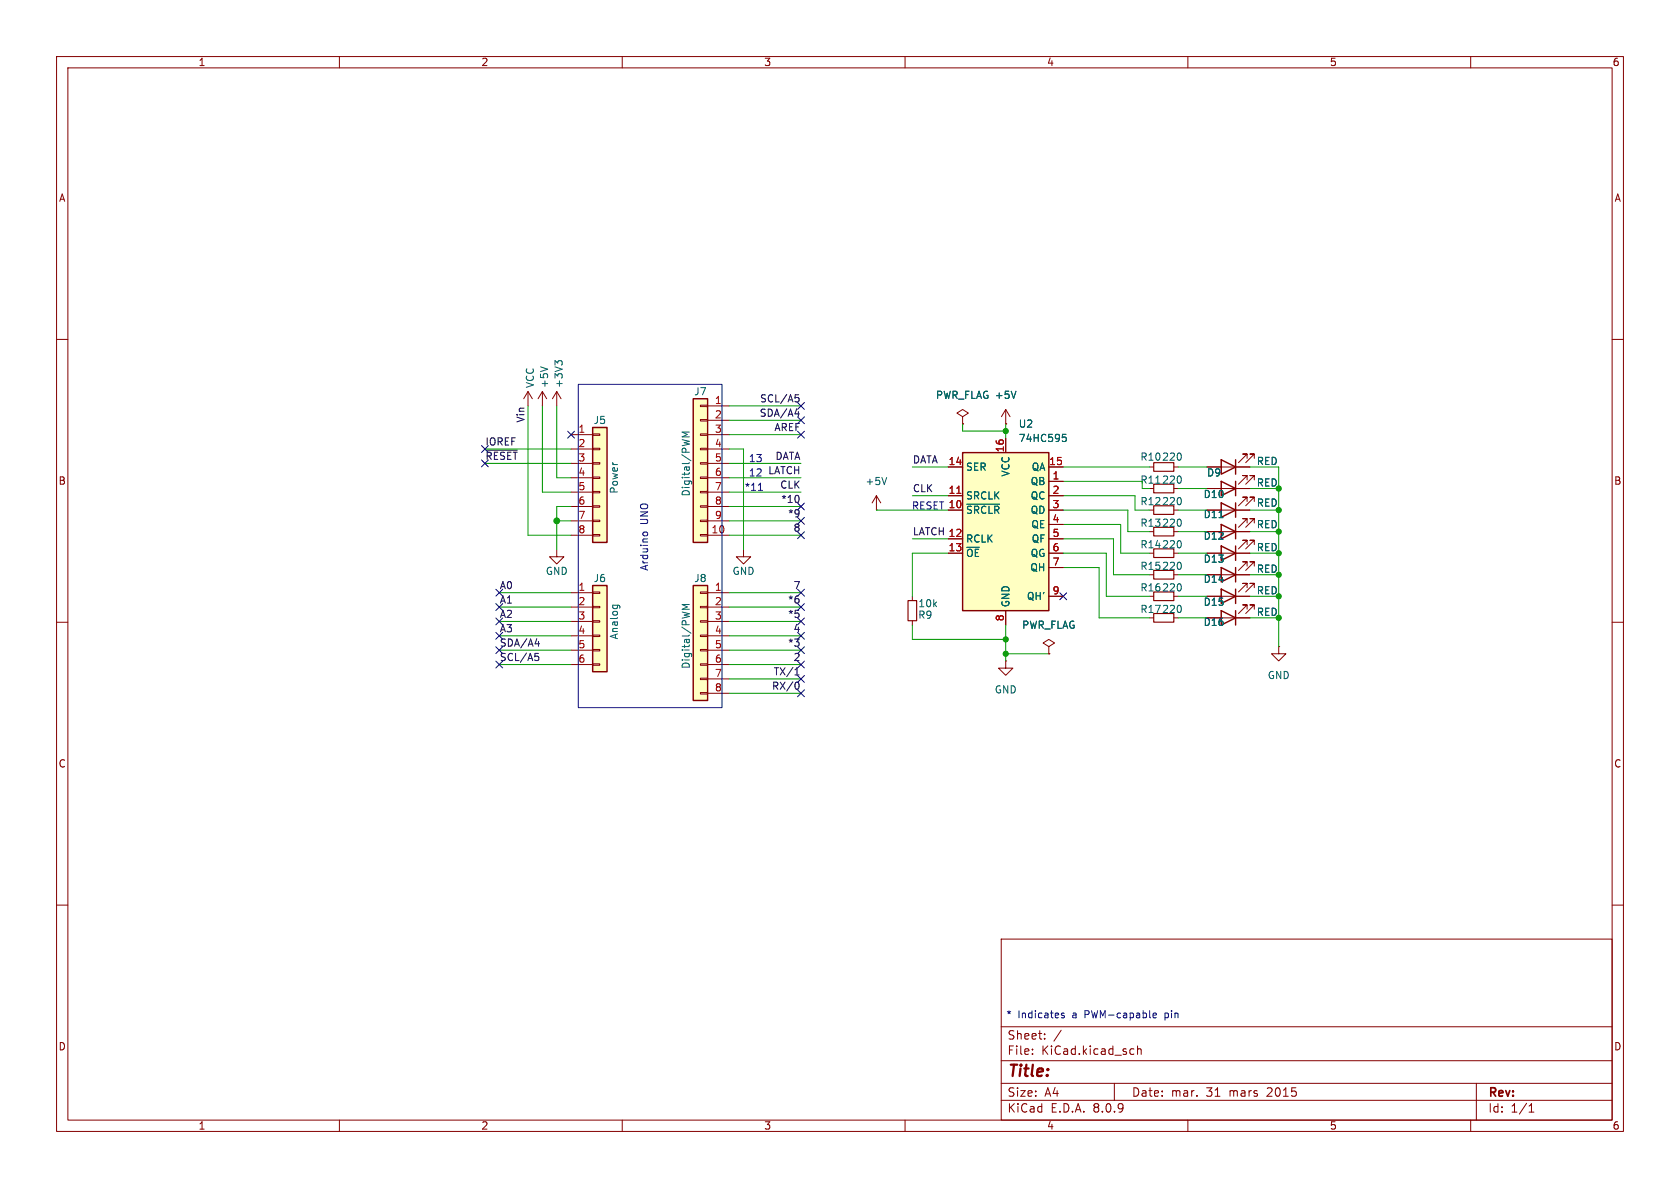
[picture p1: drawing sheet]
<svg xmlns="http://www.w3.org/2000/svg" width="297mm" height="210mm" viewBox="0 0 297 210" stroke-linecap="round" stroke-linejoin="round" font-family="sans-serif">
<g fill="none" stroke="#840000" stroke-width=".18">
<path d="M10 10h277v190h-277zM12 12h273v186h-273zM60 10v2M110 10v2M160 10v2M210 10v2M260 10v2M10 60h2M285 60h2M203.2 90.2h.8M203.2 94h.8M203.2 82.6h.8"/>
<path d="M203.2 97.8h.8M207.5 90.2h.8M207.5 94h.8M207.5 82.6h.8M207.5 97.8h.8M215.9 90.2h5.1M220.5 88.6v-.7h-.8h.8l-1.6 1.5M221.7 88.6v-.7h-.7h.7l-1.5 1.5M10 110h2M161.3 105.4v.8M161.3 109.7v.8M285 110h2"/>
<path d="M10 160h2M177 166h108v32h-108zM285 160h2M60 198v2M110 198v2M160 198v2M177 194.5h108M177 191.5h108M177 187.5h108M177 181.5h108M182.5 186.3v.1M182.5 185.5v.1"/>
<path d="M184.7 183.6v.1M184.7 182.8v.1M187.6 182.1l-1.3 2M197 191.5v3M200 185.4l.5 .1M200.5 186.3l-.5 .1M201.1 185.5l.2-.1 .4 .1v.9M201.1 184.9v1.5M210 198v2M260 198v2M261 191.5v6.5M270.3 196.6h.9"/>
<path d="M270.3 195.5l.4-.4v1.5"/>
</g>
<path d="M215.9 88.9l2.5 1.3-2.5 1.2zM218.4 88.9v2.5" fill="none" stroke="#840000" stroke-width=".25"/>
<path d="M215.5 91.5h.7" fill="none" stroke="#006464" stroke-width=".18"/>
<path d="M204 93.2h3.5v1.5h-3.5zM204 81.8h3.5v1.5h-3.5zM204 97h3.5v1.6h-3.5zM204 89.4h3.5v1.5h-3.5zM160.5 106.2h1.6v3.5h-1.6z" fill="none" stroke="#840000" stroke-width=".2"/>
<path d="M170.2 80h15.2v28h-15.2z" fill="#ffffc2"/>
<path d="M170.2 80h15.2v28h-15.2zM215.9 92.7l2.5 1.3-2.5 1.3zM215.9 96.5l2.5 1.3-2.5 1.3zM218.4 92.7v2.6M218.4 96.5v2.6" fill="none" stroke="#840000" stroke-width=".25"/>
<g fill="none" stroke="#840000" stroke-width=".18">
<path d="M93.3 69.2l-.7 1.3M93.3 69.2v2.6M93.3 69.2l.8 1.3M95.9 69.2l-.8 1.3M95.9 69.2v2.6M95.9 69.2l.7 1.3M98.4 69.2l-.7 1.3M98.4 69.2v2.6M98.4 69.2l.8 1.3M177.8 77.5v2.5M154.9 90.2h.1M154.9 87.6l-.7 1.3"/>
<path d="M154.9 87.6v2.6M154.9 87.6l.8 1.3M167.6 90.2h2.6M167.6 87.6h2.6M167.6 95.3h2.6M167.6 97.8h2.6M167.6 82.6h2.6M185.4 85.1h2.6M185.4 90.2h2.6M185.4 87.6h2.6M185.4 95.3h2.6M185.4 97.8h2.6"/>
<path d="M185.4 82.6h2.6M185.4 92.7h2.6M203.2 86.4h.8M207.5 86.4h.8M215.9 97.8h5.1M215.9 94h5.1M220.5 92.5v-.8h-.8h.8l-1.6 1.5M220.5 96.3v-.8h-.8h.8l-1.6 1.5M221.7 92.5v-.8h-.7h.7l-1.5 1.5M221.7 96.3v-.8h-.7h.7l-1.5 1.5M177.8 108v2.5M185.4 100.3h2.6"/>
<path d="M185.4 105.4h2.6M203.2 101.6h.8M207.5 101.6h.8M226.1 114.3v1.3h1.2l-1.2 1.2-1.3-1.2h1.3M226.1 114.3h.1"/>
</g>
<path d="M95.6 64.8l1.2 .5M98.6 64.2l-.5-.4v.7M98.6 64l.2-.2h.3l.3 .2M187.8 76.8h.7M188 77.3h.3l.2 .2v.4l-.5 .1M156.8 84.4l-.5 1.3M170.9 89.1h5.8M204.3 85.4h.8" fill="none" stroke="#006464" stroke-width=".18"/>
<path d="M169.2 87.2h.7" fill="none" stroke="#a90000" stroke-width=".18"/>
<path d="M204 85.6h3.5v1.5h-3.5zM204 100.8h3.5v1.6h-3.5z" fill="none" stroke="#840000" stroke-width=".2"/>
<path d="M104.8 75.6h2.5v20.3h-2.5z" fill="#ffffc2"/>
<g fill="none" stroke="#840000" stroke-width=".18">
<path d="M101 76.8h3.8M101 79.4h3.8M104.8 79.2h1.2v.3h-1.2zM104.8 76.7h1.2v.3h-1.2zM170.2 73.7l1-.7-1-.6-1 .6 1 .7v1.2M170.2 74.9h.1M177.8 74.9h.1M177.8 72.4l-.8 1.3M177.8 72.4v2.5M177.8 72.4l.8 1.3M98.4 97.2v1.2h1.3l-1.3 1.3-1.2-1.3h1.2M101 81.9h3.8"/>
<path d="M101 84.5h3.8M101 87h3.8M101 89.5h3.8M101 92.1h3.8M101 94.6h3.8M104.8 94.5h1.2v.2h-1.2zM104.8 91.9h1.2v.3h-1.2zM104.8 89.4h1.2v.3h-1.2zM104.8 86.9h1.2v.2h-1.2zM104.8 84.3h1.2v.3h-1.2zM104.8 81.8h1.2v.2h-1.2zM131.4 97.2v1.2h1.3l-1.3 1.3-1.2-1.3h1.2"/>
<path d="M215.9 109.2h5.1M220.5 107.7v-.8h-.8h.8l-1.6 1.6M221.7 107.7v-.8h-.7h.7l-1.5 1.6"/>
</g>
<path d="M104.8 75.6h2.5v20.3h-2.5zM215.9 108l2.5 1.2-2.5 1.3zM218.4 108v2.5" fill="none" stroke="#840000" stroke-width=".25"/>
<path d="M179.6 69.2l-.4 1.2" fill="none" stroke="#006464" stroke-width=".18"/>
<path d="M122.6 70.5h2.5v25.4h-2.5z" fill="#ffffc2"/>
<g fill="none" stroke="#840000" stroke-width=".18">
<path d="M123.8 79.2h1.3v.3h-1.3zM123.8 76.7h1.3v.3h-1.3zM123.8 74.2h1.3v.2h-1.3zM123.8 71.6h1.3v.3h-1.3zM125.1 71.8h3.8M125.1 74.3h3.8M125.1 76.8h3.8M125.1 79.4h3.8M123.8 94.5h1.3v.2h-1.3zM123.8 91.9h1.3v.3h-1.3zM123.8 89.4h1.3v.3h-1.3zM123.8 86.9h1.3v.2h-1.3z"/>
<path d="M123.8 84.3h1.3v.3h-1.3zM123.8 81.8h1.3v.2h-1.3zM125.1 94.6h3.8M125.1 81.9h3.8M125.1 84.5h3.8M125.1 87h3.8M125.1 89.5h3.8M125.1 92.1h3.8"/>
</g>
<path d="M122.6 70.5h2.5v25.4h-2.5z" fill="none" stroke="#840000" stroke-width=".25"/>
<path d="M121.9 76.4h-1.3l.9 .4-.9 .4h1.3" fill="none" stroke="#006464" stroke-width=".18"/>
<path d="M104.8 103.5h2.5v15.2h-2.5z" fill="#ffffc2"/>
<path d="M101 104.8h3.8M101 107.3h3.8M101 109.9h3.8M101 112.4h3.8M101 114.9h3.8M101 117.5h3.8M104.8 117.3h1.2v.3h-1.2zM104.8 114.8h1.2v.3h-1.2zM104.8 112.3h1.2v.2h-1.2zM104.8 109.7h1.2v.3h-1.2zM104.8 107.2h1.2v.2h-1.2zM104.8 104.6h1.2v.3h-1.2z" fill="none" stroke="#840000" stroke-width=".18"/>
<path d="M104.8 103.5h2.5v15.2h-2.5z" fill="none" stroke="#840000" stroke-width=".25"/>
<path d="M108.3 107h1l.3 .2M108.4 107l-.1 .3M109.1 107l.1 .3" fill="none" stroke="#006464" stroke-width=".18"/>
<path d="M122.6 103.5h2.5v20.3h-2.5z" fill="#ffffc2"/>
<g fill="none" stroke="#840000" stroke-width=".18">
<path d="M170.2 74.9h.1M177.8 74.9h.1M177.8 77.5v2.5M167.6 82.6h2.6M167.6 90.2h2.6M167.6 87.6h2.6M167.6 95.3h2.6M167.6 97.8h2.6M185.4 82.6h2.6M185.4 85.1h2.6M185.4 90.2h2.6M185.4 87.6h2.6"/>
<path d="M185.4 95.3h2.6M185.4 97.8h2.6M185.4 92.7h2.6M215.9 82.6h5.1M215.9 86.4h5.1M218.4 90.2h2.6M218.4 97.8h2.6M218.4 94h2.6M220.5 81v-.7h-.8h.8l-1.6 1.5M220.5 84.8v-.7h-.8h.8l-1.6 1.5M221.7 81v-.7h-.7h.7l-1.5 1.5M221.7 84.8v-.7h-.7h.7l-1.5 1.5"/>
<path d="M123.8 119.9h1.3v.2h-1.3zM123.8 117.3h1.3v.3h-1.3zM123.8 114.8h1.3v.3h-1.3zM123.8 112.3h1.3v.2h-1.3zM123.8 109.7h1.3v.3h-1.3zM123.8 107.2h1.3v.2h-1.3zM123.8 104.6h1.3v.3h-1.3zM125.1 104.8h3.8M125.1 107.3h3.8M125.1 109.9h3.8M125.1 112.4h3.8M125.1 114.9h3.8"/>
<path d="M125.1 117.5h3.8M177.8 116.8v1.3h1.3l-1.3 1.3-1.3-1.3h1.3M177.8 116.8h.1M177.8 108v2.5M185.4 114.3l1-.6-1-.7-1 .7 1 .6v1.3M185.4 115.6h.1M185.4 105.4h2.6M185.4 100.3h2.6M203.2 105.4h.8M203.2 109.2h.8M207.5 105.4h.8M207.5 109.2h.8"/>
<path d="M215.9 101.6h5.1M215.9 105.4h5.1M218.4 109.2h2.6M220.5 100.1v-.8h-.8h.8l-1.6 1.5M220.5 103.9v-.8h-.8h.8l-1.6 1.5M221.7 100.1v-.8h-.7h.7l-1.5 1.5M221.7 103.9v-.8h-.7h.7l-1.5 1.5M123.8 122.4h1.3v.3h-1.3zM125.1 120h3.8M125.1 122.6h3.8"/>
</g>
<path d="M215.9 81.3l2.5 1.3-2.5 1.2zM215.9 85.1l2.5 1.3-2.5 1.2zM218.4 81.3v2.5M218.4 85.1v2.5M122.6 103.5h2.5v20.3h-2.5zM215.9 100.3l2.5 1.3-2.5 1.3zM215.9 104.1l2.5 1.3-2.5 1.3zM218.4 100.3v2.6M218.4 104.1v2.6" fill="none" stroke="#840000" stroke-width=".25"/>
<path d="M179.6 69.2l-.4 1.2M187.8 76.8h.7M188 77.3h.3l.2 .2v.4l-.5 .1M170.9 89.1h5.8M215.5 91.5h.7M121.9 106.9h-1.3l.9 .4-.9 .4h1.3" fill="none" stroke="#006464" stroke-width=".18"/>
<path d="M204 104.6h3.5v1.6h-3.5zM204 108.5h3.5v1.5h-3.5z" fill="none" stroke="#840000" stroke-width=".2"/>
<g fill="none" stroke="#0f0f0f" stroke-width=".18">
<path d="M86 79.6h5.4M140.5 73.2h.8M140.6 69.8h.6M140.7 70.3h.3l.3 .2-.2 .5-.4 .1M141.1 72.7v.9M141.2 87.8v.8M94.6 115.5h.6M94.6 113.8h.8M94.7 116h.3l.3 .2-.1 .5-.5 .1M95.2 113.4v.8M140.5 119.3h.8M140.7 118.3l.2-.3v1.3"/>
<path d="M140.8 120.6a.68 .68 0 0 1 .5 .6 .68 .68 0 0 1-.5 .7"/>
</g>
<path d="M102.2 67.9h25.4v57.2h-25.4zM113.7 94.5v-.3l.2-.1h.5l.1 .4M134.1 86.7h.7M188.1 179.1h-.3l-.2 .2 .1 .1 .4 .2v.3h-.5M203.8 179.5l.6-.1v-.3h-.4l-.2 .2 .1 .6h.5" fill="none" stroke="#0000c2" stroke-width=".18"/>
<g fill="none" stroke="#009600" stroke-width=".18">
<path d="M85.7 79.4h15.3M93.3 71.8v22.8h7.7M95.9 71.8v15.2h5.1M98.4 71.8v12.7h2.6M128.9 79.4h2.5v17.8M128.9 76.8h12.7M128.9 71.8h12.7M128.9 74.3h12.7M170.2 74.9v1.3h7.6M177.8 74.9v2.6M85.7 81.9h15.3M98.4 92.1h2.6"/>
<path d="M101 89.5h-2.6v7.7M128.9 81.9h12.7M128.9 87h12.7M128.9 84.5h12.7M128.9 89.5h12.7M128.9 94.6h12.7M128.9 92.1h12.7M154.9 90.2h12.7M161.3 87.6h6.3M161.3 82.6h6.3M161.3 95.3h6.3M167.6 97.8h-6.3v7.6"/>
<path d="M188 90.2h11.4v3.8h3.8M188 87.6h12.7v2.6h2.5M188 82.6h15.2M188 97.8h7.6v7.6h7.6M188 92.7h10.1v5.1h5.1M188 95.3h8.8v6.3h6.4M188 85.1h13.9v1.3h1.3M208.3 90.2h5.1M208.3 94h5.1M208.3 82.6h5.1M208.3 97.8h5.1M208.3 86.4h5.1"/>
<path d="M221 82.6h5.1v31.7M221 90.2h5.1M221 94h5.1M221 97.8h5.1M221 86.4h5.1M88.3 104.8h12.7M88.3 112.4h12.7M88.3 107.3h12.7M88.3 114.9h12.7M88.3 109.9h12.7M88.3 117.5h12.7M128.9 104.8h12.7"/>
<path d="M128.9 112.4h12.7M128.9 107.3h12.7M128.9 114.9h12.7M128.9 109.9h12.7M128.9 117.5h12.7M161.3 110.5v2.5h16.5M177.8 110.5v6.3M177.8 115.6h7.6M188 100.3h6.3v8.9h8.9M208.3 109.2h5.1M208.3 105.4h5.1M208.3 101.6h5.1"/>
<path d="M221 109.2h5.1M221 105.4h5.1M221 101.6h5.1M128.9 122.6h12.7M128.9 120h12.7"/>
</g>
<g fill="none" stroke="#000084" stroke-width=".18">
<path d="M85.1 78.8l1.2 1.2M86.3 78.8l-1.2 1.2M100.4 76.2l1.2 1.2M101.6 76.2l-1.2 1.2M141 71.1l1.2 1.3M141 73.7l1.2 1.2M141 76.2l1.2 1.2M142.2 71.1l-1.2 1.3M142.2 73.7l-1.2 1.2M142.2 76.2l-1.2 1.2M85.1 81.3l1.2 1.2M86.3 81.3l-1.2 1.2"/>
<path d="M141 91.5l1.2 1.2M141 94l1.2 1.2M141 88.9l1.2 1.2M142.2 91.5l-1.2 1.2M142.2 94l-1.2 1.2M142.2 88.9l-1.2 1.2M87.7 109.2l1.2 1.3M87.7 116.9l1.2 1.2M87.7 111.8l1.2 1.2M87.7 104.2l1.2 1.2M87.7 114.3l1.2 1.2M87.7 106.7l1.2 1.2"/>
<path d="M88.9 109.2l-1.2 1.3M88.9 116.9l-1.2 1.2M88.9 111.8l-1.2 1.2M88.9 104.2l-1.2 1.2M88.9 114.3l-1.2 1.2M88.9 106.7l-1.2 1.2M141 116.9l1.2 1.2M141 106.7l1.2 1.2M141 104.2l1.2 1.2M141 111.8l1.2 1.2M141 109.2l1.2 1.3M141 119.4l1.2 1.2"/>
<path d="M141 114.3l1.2 1.2M142.2 116.9l-1.2 1.2M142.2 106.7l-1.2 1.2M142.2 104.2l-1.2 1.2M142.2 111.8l-1.2 1.2M142.2 109.2l-1.2 1.3M142.2 119.4l-1.2 1.2M142.2 114.3l-1.2 1.2M187.4 104.8l1.2 1.2M188.6 104.8l-1.2 1.2M141 121.9l1.2 1.3M142.2 121.9l-1.2 1.3"/>
</g>
<path d="M169.2 87.2h.7" fill="none" stroke="#a90000" stroke-width=".18"/>
<g fill="#009600" stroke="#009600" stroke-width=".18">
<circle cx="177.8" cy="115.6" r=".46"/>
<circle cx="177.8" cy="113" r=".46"/>
<circle cx="177.8" cy="76.2" r=".46"/>
<circle cx="98.4" cy="92.1" r=".51"/>
<circle cx="226.1" cy="90.2" r=".46"/>
<circle cx="226.1" cy="101.6" r=".46"/>
<circle cx="226.1" cy="94" r=".46"/>
<circle cx="226.1" cy="97.8" r=".46"/>
<circle cx="226.1" cy="86.4" r=".46"/>
<circle cx="226.1" cy="109.2" r=".46"/>
<circle cx="226.1" cy="105.4" r=".46"/>
</g>
<text font-size="2.8" fill="#840000" x="178" y="190.9">Title:</text>
<g font-size="2.1" fill="#840000">
<text x="178" y="184">Sheet:</text>
<text x="178" y="186.7">File:</text>
<text x="184.1" y="186.7">KiCad.kicad_sch</text>
<text x="178" y="196.9">KiCad</text>
<text x="178" y="194.1">Size:</text>
<text x="184.7" y="194.1">A4</text>
<text x="185.7" y="196.9">E.D.A.</text>
<text x="193.3" y="196.9">8.0.9</text>
<text x="200" y="194.1">Date:</text>
<text x="207" y="194.1">mar.</text>
<text x="213.3" y="194.1">31</text>
<text x="217.5" y="194.1">mars</text>
<text x="224.3" y="194.1">2015</text>
<text x="263" y="194.3">Rev:</text>
<text x="263" y="196.9">Id:</text>
<text x="267.1" y="196.9">1/1</text>
</g>
<g font-size="1.8" fill="#840000">
<text x="35" y="11.9">1</text>
<text x="85" y="11.9">2</text>
<text x="135" y="11.9">3</text>
<text x="185" y="11.9">4</text>
<text x="235" y="11.9">5</text>
<text x="285" y="11.9">6</text>
<text x="10.3" y="35.9">A</text>
<text x="285.3" y="35.9">A</text>
<text x="10.3" y="85.9">B</text>
<text x="212.7" y="88.2">D10</text>
<text x="213.3" y="84.4">D9</text>
<text x="285.3" y="85.9">B</text>
<text x="212.7" y="91.8">D11</text>
<text x="212.7" y="95.6">D12</text>
<text x="212.7" y="99.7">D13</text>
<text x="212.7" y="103.2">D14</text>
<text x="212.7" y="107.3">D15</text>
<text x="212.7" y="110.8">D16</text>
<text x="10.3" y="135.9">C</text>
<text x="285.3" y="135.9">C</text>
<text x="10.3" y="185.9">D</text>
<text x="285.3" y="185.9">D</text>
<text x="35" y="199.9">1</text>
<text x="85" y="199.9">2</text>
<text x="135" y="199.9">3</text>
<text x="185" y="199.9">4</text>
<text x="235" y="199.9">5</text>
<text x="285" y="199.9">6</text>
</g>
<g font-size="1.8" fill="#006464">
<text x="94.6" y="68.7" transform="rotate(-90 94.6 68.7)">VCC</text>
<text x="97.1" y="68.7" transform="rotate(-90 97.1 68.7)">+5V</text>
<text x="99.7" y="68.7" transform="rotate(-90 99.7 68.7)">+3V3</text>
<text x="122.6" y="70.1">J7</text>
<text x="165.4" y="70.7">PWR_FLAG +5V</text>
<text x="104.9" y="75.2">J5</text>
<text x="180" y="75.8">U2</text>
<text x="170.7" y="83.4">SER</text>
<text x="180" y="78.3">74HC595</text>
<text x="182.3" y="83.4">QA</text>
<text x="201.5" y="81.6">R10</text>
<text x="205.3" y="81.6">220</text>
<text x="222.1" y="82.4">RED</text>
<text x="109.4" y="87.4" transform="rotate(-90 109.4 87.4)">Power</text>
<text x="122.1" y="87.9" transform="rotate(-90 122.1 87.9)">Digital/PWM</text>
<text x="152.9" y="86">+5V</text>
<text x="170.7" y="88.5">SRCLK</text>
<text x="178.7" y="84.3" transform="rotate(-90 178.7 84.3)">VCC</text>
<text x="182.1" y="86">QB</text>
<text x="182.1" y="88.5">QC</text>
<text x="201.5" y="89.5">R12</text>
<text x="201.5" y="85.7">R11</text>
<text x="205.3" y="89.5">220</text>
<text x="205.3" y="85.7">220</text>
<text x="222.1" y="89.8">RED</text>
<text x="222.1" y="86.2">RED</text>
<text x="170.7" y="91">~{SRCLR}</text>
<text x="182.1" y="91">QD</text>
<text x="182.2" y="93.6">QE</text>
<text x="201.5" y="93.3">R13</text>
<text x="205.3" y="93.3">220</text>
<text x="222.1" y="93.6">RED</text>
<text x="96.4" y="101.8">GND</text>
<text x="129.4" y="101.8">GND</text>
<text x="170.7" y="96.1">RCLK</text>
<text x="170.7" y="98.7">~{OE}</text>
<text x="182" y="101.2">QH</text>
<text x="182.1" y="98.7">QG</text>
<text x="182.3" y="96.1">QF</text>
<text x="201.5" y="97.1">R14</text>
<text x="201.5" y="100.9">R15</text>
<text x="205.3" y="97.1">220</text>
<text x="205.3" y="100.9">220</text>
<text x="222.1" y="97.6">RED</text>
<text x="222.1" y="101.4">RED</text>
<text x="104.9" y="103.1">J6</text>
<text x="122.6" y="103.1">J8</text>
<text x="162.3" y="107.5">10k</text>
<text x="178.7" y="107.4" transform="rotate(-90 178.7 107.4)">GND</text>
<text x="181.4" y="106.3">QH'</text>
<text x="201.5" y="104.7">R16</text>
<text x="205.3" y="104.7">220</text>
<text x="222.1" y="105.3">RED</text>
<text x="109.4" y="113.1" transform="rotate(-90 109.4 113.1)">Analog</text>
<text x="162.2" y="109.6">R9</text>
<text x="180.6" y="111.4">PWR_FLAG</text>
<text x="201.5" y="108.6">R17</text>
<text x="205.3" y="108.6">220</text>
<text x="222.1" y="109.1">RED</text>
<text x="122.1" y="118.3" transform="rotate(-90 122.1 118.3)">Digital/PWM</text>
<text x="175.8" y="122.8">GND</text>
<text x="224" y="120.2">GND</text>
</g>
<g font-size="1.8" fill="#a90000">
<text x="126.3" y="71.5">1</text>
<text x="102.2" y="76.6">1</text>
<text x="126.3" y="74">2</text>
<text x="126.3" y="76.6">3</text>
<text x="102.2" y="79.1">2</text>
<text x="102.2" y="81.7">3</text>
<text x="126.3" y="79.1">4</text>
<text x="126.3" y="81.7">5</text>
<text x="167.6" y="82.3">14</text>
<text x="177.5" y="80.1" transform="rotate(-90 177.5 80.1)">16</text>
<text x="185.4" y="82.3">15</text>
<text x="102.2" y="84.2">4</text>
<text x="102.2" y="86.7">5</text>
<text x="102.2" y="89.3">6</text>
<text x="126.3" y="84.2">6</text>
<text x="126.3" y="86.7">7</text>
<text x="126.3" y="89.3">8</text>
<text x="167.6" y="87.4">11</text>
<text x="167.6" y="89.9">10</text>
<text x="186" y="84.8">1</text>
<text x="186" y="87.4">2</text>
<text x="186" y="89.9">3</text>
<text x="102.2" y="91.8">7</text>
<text x="102.2" y="94.4">8</text>
<text x="125.7" y="94.4">10</text>
<text x="126.3" y="91.8">9</text>
<text x="167.6" y="95">12</text>
<text x="186" y="92.5">4</text>
<text x="186" y="95">5</text>
<text x="167.6" y="97.5">13</text>
<text x="186" y="97.5">6</text>
<text x="186" y="100.1">7</text>
<text x="102.2" y="104.5">1</text>
<text x="102.2" y="107.1">2</text>
<text x="126.3" y="104.5">1</text>
<text x="126.3" y="107.1">2</text>
<text x="186" y="105.2">9</text>
<text x="102.2" y="109.6">3</text>
<text x="102.2" y="112.1">4</text>
<text x="126.3" y="109.6">3</text>
<text x="126.3" y="112.1">4</text>
<text x="177.5" y="109.9" transform="rotate(-90 177.5 109.9)">8</text>
<text x="102.2" y="114.7">5</text>
<text x="102.2" y="117.2">6</text>
<text x="126.3" y="114.7">5</text>
<text x="126.3" y="117.2">6</text>
<text x="126.3" y="119.8">7</text>
<text x="126.3" y="122.3">8</text>
</g>
<g font-size="1.8" fill="#0f0f0f">
<text x="134.3" y="71.2">SCL/A5</text>
<text x="92.8" y="74.8" transform="rotate(-90 92.8 74.8)">Vin</text>
<text x="134.2" y="73.8">SDA/A4</text>
<text x="136.8" y="76.3">AREF</text>
<text x="85.7" y="81.4">~{RESET}</text>
<text x="85.7" y="78.8">IOREF</text>
<text x="135.7" y="83.9">LATCH</text>
<text x="137" y="81.4">DATA</text>
<text x="161.3" y="82">DATA</text>
<text x="137.8" y="86.5">CLK</text>
<text x="138" y="89">*10</text>
<text x="161.3" y="87.1">CLK</text>
<text x="139.2" y="91.5">*9</text>
<text x="140.2" y="94.1">8</text>
<text x="161.3" y="94.7">LATCH 12</text>
<text x="88.3" y="106.8">A1</text>
<text x="88.3" y="104.2">A0</text>
<text x="139.2" y="106.8">*6</text>
<text x="140.2" y="104.2">7</text>
<text x="88.3" y="109.3">A2</text>
<text x="88.3" y="111.9">A3</text>
<text x="139.2" y="109.3">*5</text>
<text x="140.2" y="111.9">4</text>
<text x="88.3" y="116.9">SCL/A5</text>
<text x="88.3" y="114.4">SDA/A4</text>
<text x="136.7" y="119.5">TX/1</text>
<text x="139.2" y="114.4">*3</text>
<text x="140.2" y="116.9">2</text>
<text x="136.4" y="122">RX/0</text>
</g>
<g font-size="1.8" fill="#0000c2">
<text x="132.3" y="81.9">13</text>
<text x="131.6" y="87">*11</text>
<text x="132.3" y="84.4">12</text>
<text x="114.8" y="92.7" transform="rotate(-90 114.8 92.7)">UNO</text>
<text x="161.1" y="90.3">RESET 10</text>
<text x="114.8" y="101" transform="rotate(-90 114.8 101)">Arduino</text>
<text x="177.8" y="180.1">*</text>
<text x="179.9" y="180.1">Indicates</text>
<text x="189.7" y="180.1">a</text>
<text x="192" y="180.1">PWM-capable</text>
<text x="206.4" y="180.1">pin</text>
</g>
</svg>
